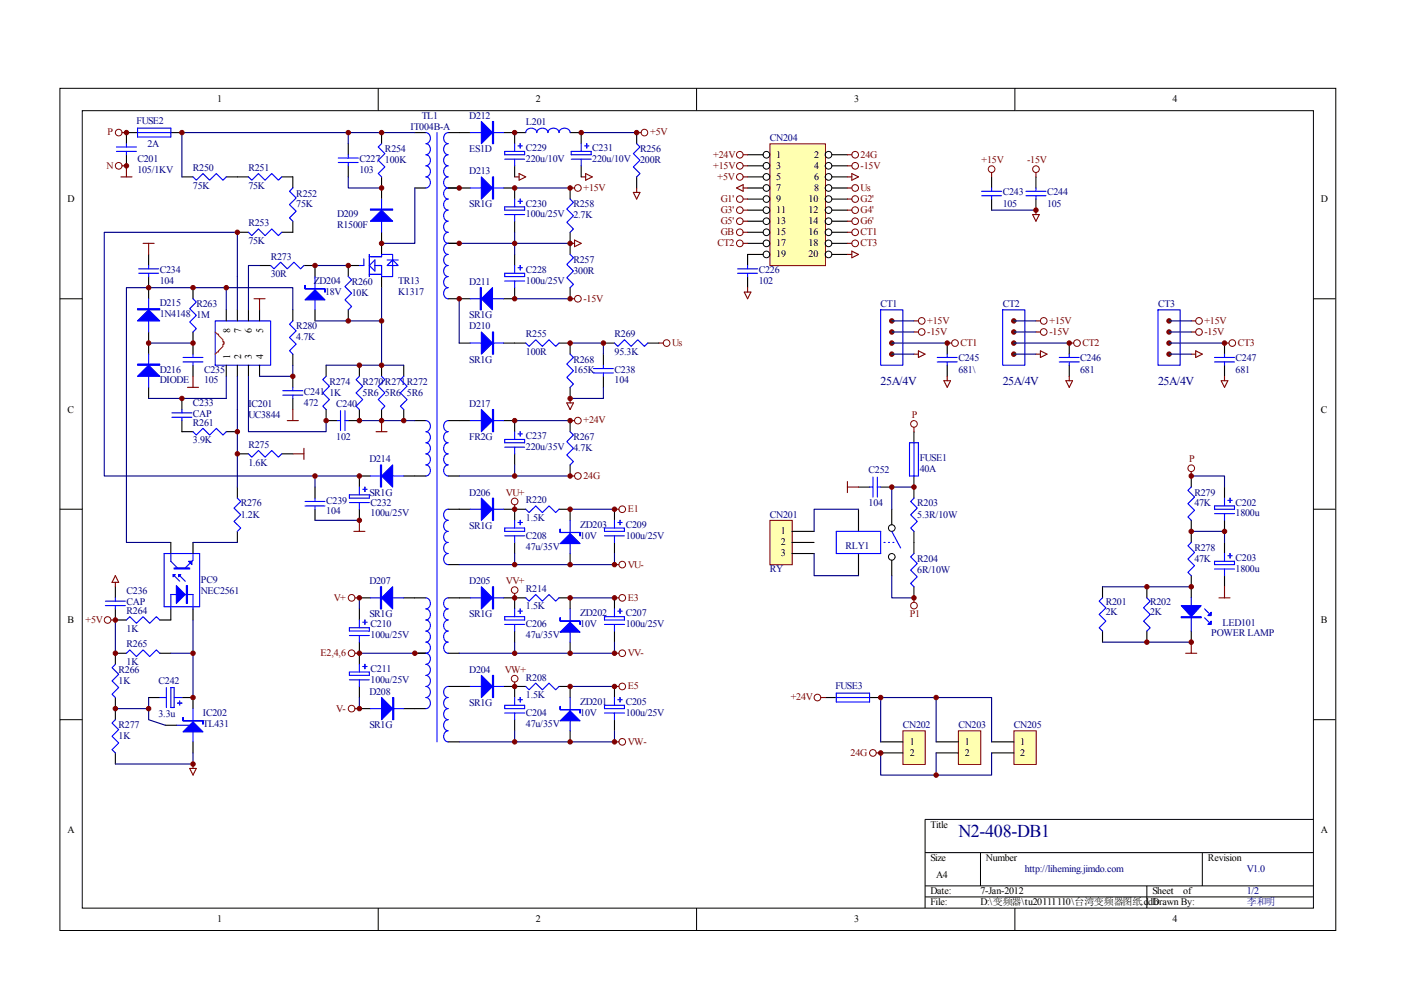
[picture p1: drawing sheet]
<svg xmlns="http://www.w3.org/2000/svg" width="297mm" height="210mm" viewBox="0 0 297 210" stroke-linecap="round" stroke-linejoin="round" font-family="sans-serif">
<g fill="none" stroke="#000" stroke-width=".21">
<path d="M12.7 18.7h270.5v178.6h-270.5zM80.2 18.7v4.7M147.7 18.7v4.7M215.2 18.7v4.7M17.4 23.5h261.1v169h-261.1zM12.7 63.3h4.7M278.4 63.3h4.7M12.7 108h4.7M278.4 108h4.7M12.7 152.6h4.7M278.4 152.6h4.7M278.4 173.7h-82.3v18.8"/>
<path d="M80.2 192.5v4.7M147.7 192.5v4.7M196.1 180.8h82.3M196.1 187.8h82.3M196.1 190.2h82.3M207.9 180.8v7M215.2 192.5v4.7M243.2 187.8v4.7M254.9 180.8v7"/>
</g>
<g fill="none" stroke="#000" stroke-width=".23">
<path d="M26.8 28.1v2.4M26.8 32.8v2.4M38.6 37.5h2.3M48 37.5h4.7M59.7 37.5h2.4v2.4M73.8 30.5v2.3M73.8 35.2v2.3M80.9 28.1v2.4M80.9 37.5v4.7M88 28.1h2.3M88 39.9h2.3M95 28.1h4.7"/>
<path d="M95 39.9h4.7M106.8 28.1h4.7M106.8 39.9h2.3v2.3M109.1 28.1v2.4M109.1 35.2v2.3M120.9 28.1h2.3v2.4M120.9 39.9v2.3M123.2 35.2v2.3M135 28.1v2.4M135 37.5v2.4M31.5 53.9v2.4M31.5 58.6v4.7"/>
<path d="M50.3 49.3h2.4M55 56.3h2.4M62.1 46.9v2.4h-2.4M64.4 56.3h2.4v2.3M76.2 56.3h-2.4v2.3M80.9 49.3v4.6M80.9 58.6v2.4M95 51.6h2.4M109.1 46.9v2.4M109.1 53.9v2.4M120.9 49.3v4.6M31.5 70.4v4.7"/>
<path d="M40.9 61v2.3M40.9 70.4v4.7M40.9 77.4v2.4M48 65.7v2.3M48 77.4v2.4M50.3 65.7v2.3M50.3 77.4v2.4M52.7 65.7v2.3M52.7 77.4v2.4M55 65.7v2.3M55 77.4v2.4M62.1 65.7v2.3"/>
<path d="M62.1 75.1v2.3M62.1 79.8v2.3M66.8 65.7v2.3M69.1 77.4v2.4M73.8 65.7v2.3M76.2 77.4v2.4M80.9 77.4v2.4M85.6 77.4v2.4M95 63.3h4.7M97.4 72.7h2.3M106.8 72.7h4.7M109.1 61v2.3h-2.3"/>
<path d="M118.5 72.7h2.4v2.4M120.9 61v2.3M127.9 72.7h2.4M127.9 75.1v2.3M127.9 79.8v2.3M137.3 72.7h2.4M31.5 82.1v2.4M38.6 84.5v2.3M38.6 89.2v2.3h2.3M48 91.5h2.3M50.3 96.2h2.4M59.7 96.2h2.4"/>
<path d="M62.1 84.5v2.3M69.1 86.8v2.4h2.4M76.2 86.8v2.4h-2.4M80.9 86.8v2.4M85.6 86.8v2.4M88 89.2h2.3M95 89.2h4.7M106.8 89.2h2.3v2.3M109.1 96.2v2.4M120.9 82.1v2.4M120.9 89.2v2.3M120.9 98.6v2.3"/>
<path d="M36.2 115v2.4M40.9 115v2.4M50.3 103.3v2.3M50.3 112.7v2.3M66.8 103.3v2.3M66.8 108v2.3M76.2 108v2.3M78.5 100.9h-2.3v2.4M85.6 100.9h4.7M95 100.9h2.4M95 119.7h2.4M95 108h4.7"/>
<path d="M106.8 108h4.7M109.1 108v2.3M109.1 115v2.4M118.5 108h2.4v2.3M120.9 117.4v2.3M130.3 108v2.3M130.3 115v2.4M24.5 129.1v2.4h2.3M24.5 124.4v2.4M26.8 138.5h-2.3v2.4M33.9 138.5h2.3M36.2 129.1v2.4h-2.3"/>
<path d="M40.9 129.1v2.4M76.2 126.8h2.3M76.2 129.1v2.4M76.2 136.2v4.7M85.6 126.8h4.7M88 138.5h2.3M95 126.8h4.7M95 138.5h2.4M106.8 126.8h4.7M109.1 126.8v2.3M109.1 133.8v2.4M118.5 126.8h2.4v2.3"/>
<path d="M120.9 136.2v2.3M130.3 126.8v2.3M130.3 133.8v2.4M24.5 147.9v4.7M24.5 159.6v2.4M31.5 147.9h2.4M35 153.8h2.4M38.6 147.9h2.3v2.3M40.9 157.3v2.3M76.2 150.2h2.3M76.2 145.5v2.4M85.6 150.2h4.7"/>
<path d="M95 145.5h4.7M95 157.3h2.4M106.8 145.5h4.7M109.1 145.5v2.4M109.1 152.6v2.3M118.5 145.5h2.4v2.4M120.9 154.9v2.4M130.3 145.5v2.4M130.3 152.6v2.3"/>
</g>
<g fill="none" stroke="#00f" stroke-width=".23">
<path d="M24.7 31.2h4.2M24.7 32.1h4.2M26.8 30.5v.7M26.8 32.1v.7M40.9 37.5l.7 .7 1.4-1.4 1.4 1.4 1.5-1.4 1.4 1.4 .7-.7M52.7 37.5l.7 .7 1.4-1.4 1.4 1.4 1.4-1.4 1.4 1.4 .7-.7M62.1 39.9l-.7 .7 1.4 1.4-1.4 1.4 1.4 1.4-1.4 1.4 .7 .7M71.7 33.5h4.3M71.7 34.5h4.3M73.8 32.8v.7M73.8 34.5v.7M80.9 30.5l-.7 .7 1.4 1.4-1.4 1.4 1.4 1.4-1.4 1.4 .7 .7"/>
<path d="M90.3 28.1a1.2 1.2 0 0 1 .9 1.2 1.2 1.2 0 0 1-.9 1.2 1.2 1.2 0 0 1 .9 1.1 1.2 1.2 0 0 1-.9 1.2 1.2 1.2 0 0 1 .9 1.2 1.2 1.2 0 0 1-.9 1.2 1.2 1.2 0 0 1 .9 1.1 1.2 1.2 0 0 1-.9 1.2 1.2 1.2 0 0 1 .9 1.2 1.2 1.2 0 0 1-.9 1.2M92.7 28.1v129.2M95 28.1a1.2 1.2 0 0 0-.9 1.2 1.2 1.2 0 0 0 .9 1.2 1.21 1.21 0 0 0-.9 1.1 1.21 1.21 0 0 0 .9 1.2 1.2 1.2 0 0 0-.9 1.2 1.2 1.2 0 0 0 .9 1.2 1.2 1.2 0 0 0-.9 1.1 1.2 1.2 0 0 0 .9 1.2 1.2 1.2 0 0 0-.9 1.2 1.2 1.2 0 0 0 .9 1.2 1.2 1.2 0 0 0-.9 1.1 1.2 1.2 0 0 0 .9 1.2 1.2 1.2 0 0 0-.9 1.2 1.2 1.2 0 0 0 .9 1.2 1.2 1.2 0 0 0-.9 1.1 1.2 1.2 0 0 0 .9 1.2 1.21 1.21 0 0 0-.9 1.2 1.21 1.21 0 0 0 .9 1.2 1.2 1.2 0 0 0-.9 1.1 1.2 1.2 0 0 0 .9 1.2 1.2 1.2 0 0 0-.9 1.2 1.2 1.2 0 0 0 .9 1.1 1.2 1.2 0 0 0-.9 1.2 1.2 1.2 0 0 0 .9 1.2 1.2 1.2 0 0 0-.9 1.2 1.2 1.2 0 0 0 .9 1.1 1.2 1.2 0 0 0-.9 1.2 1.2 1.2 0 0 0 .9 1.2 1.2 1.2 0 0 0-.9 1.2 1.2 1.2 0 0 0 .9 1.1M99.7 28.1h7.1M99.7 39.9h7.1M107 32.1h4.2v.7h-4.2zM107 33.7h4.2M109.1 30.5v1.6M109.1 33.7v1.5M109.8 30.9h1M110.3 30.5v.9M111.5 28.1a1.21 1.21 0 0 1 1.1-.9 1.21 1.21 0 0 1 1.2 .9 1.21 1.21 0 0 1 1.2-.9 1.21 1.21 0 0 1 1.2 .9 1.2 1.2 0 0 1 1.2-.9 1.2 1.2 0 0 1 1.1 .9 1.21 1.21 0 0 1 1.2-.9 1.21 1.21 0 0 1 1.2 .9"/>
<path d="M121.1 32.1h4.2v.7h-4.2zM121.1 33.7h4.2M123.2 30.5v1.6M123.2 33.7v1.5M123.9 30.9h1M124.4 30.5v.9M135 30.5l.7 .7-1.4 1.4 1.4 1.4-1.4 1.4 1.4 1.4-.7 .7M29.4 57h4.2M29.4 57.9h4.2M31.5 56.3v.7M31.5 57.9v.7M52.7 49.3l.7 .7 1.4-1.5 1.4 1.5 1.4-1.5 1.4 1.5 .7-.7"/>
<path d="M57.4 56.3l.7 .7 1.4-1.4 1.4 1.4 1.4-1.4 1.4 1.4 .7-.7M66.8 58.6v7.1M73.8 58.6l.7 .7-1.4 1.5 1.4 1.4-1.4 1.4 1.4 1.4-.7 .7M77.1 54.9v1.4h-.9M78.3 54.4h2.6v-.5h2.3v4.7h-2.3v-2.3h-1.4M78.3 53.9v4.7M78.3 58.2h2.6M78.3 56.3l1.2-1.2v2.4zM80.9 42.2v7.1M82.1 56.3l1.1-1.2 1.2 1.2zM82.1 55.1h2.3M107 57.9h4.2v.7h-4.2z"/>
<path d="M107 43.9h4.2v.7h-4.2zM107 45.5h4.2M107 59.6h4.2M109.1 42.2v1.7M109.1 45.5v1.4M109.1 56.3v1.6M109.1 59.6v1.4M109.8 42.7h1M109.8 56.8h1M110.3 42.2v.9M110.3 56.3v.9M120.9 53.9l.7 .8-1.4 1.4 1.4 1.4-1.4 1.4 1.4 1.4-.7 .7"/>
<path d="M120.9 42.2l.7 .7-1.4 1.4 1.4 1.4-1.4 1.4 1.4 1.4-.7 .8M31.5 63.3v7.1M31.5 75.1v7M38.8 75.8h4.2M38.8 76.7h4.2M40.9 63.3l.7 .7-1.4 1.5 1.4 1.4-1.4 1.4 1.4 1.4-.7 .7M40.9 75.1v.7M40.9 76.7v.7M45.6 68h11.8v9.4h-11.8zM62.1 68l-.7 .7 1.4 1.5-1.4 1.4 1.4 1.4-1.4 1.4 .7 .7M69.1 79.8l-.7 .7 1.4 1.4-1.4 1.4 1.4 1.4-1.4 1.4 .7 .7M76.2 79.8l-.7 .7 1.4 1.4-1.4 1.4 1.4 1.4-1.4 1.4 .7 .7"/>
<path d="M80.9 79.8l.7 .7-1.4 1.4 1.4 1.4-1.4 1.4 1.4 1.4-.7 .7M85.6 79.8l-.7 .7 1.4 1.4-1.4 1.4 1.4 1.4-1.4 1.4 .7 .7M99.7 63.3h7.1M99.7 72.7h7.1M111.5 72.7l.7 .7 1.4-1.4 1.4 1.4 1.4-1.4 1.4 1.4 .7-.7M120.9 75.1l.7 .7-1.4 1.4 1.4 1.4-1.4 1.4 1.4 1.4-.7 .7M125.8 78.1h4.2M125.8 79.1h4.2M127.9 77.4v.7M127.9 79.1v.7M130.3 72.7l.7 .7 1.4-1.4 1.4 1.4 1.4-1.4 1.4 1.4 .7-.7M36.4 87.5h4.3"/>
<path d="M36.4 88.5h4.3M38.6 86.8v.7M38.6 88.5v.7M40.9 91.5l.7 .7 1.4-1.4 1.4 1.4 1.5-1.4 1.4 1.4 .7-.7M52.7 96.2l.7 .7 1.4-1.4 1.4 1.4 1.4-1.4 1.4 1.4 .7-.7M60 82.8h4.2M60 83.8h4.2M62.1 82.1v.7M62.1 83.8v.7M71.5 89.2h.7M72.2 87.1v4.2M73.1 89.2h.7"/>
<path d="M73.1 87.1v4.2M90.3 89.2a1.2 1.2 0 0 1 .9 1.2 1.2 1.2 0 0 1-.9 1.1 1.2 1.2 0 0 1 .9 1.2 1.2 1.2 0 0 1-.9 1.2 1.2 1.2 0 0 1 .9 1.2 1.2 1.2 0 0 1-.9 1.1M90.3 96.2a1.2 1.2 0 0 1 .9 1.2 1.2 1.2 0 0 1-.9 1.2 1.2 1.2 0 0 1 .9 1.1 1.2 1.2 0 0 1-.9 1.2M95 96.2a1.2 1.2 0 0 0-.9 1.2 1.2 1.2 0 0 0 .9 1.2 1.2 1.2 0 0 0-.9 1.1 1.2 1.2 0 0 0 .9 1.2M95 89.2a1.2 1.2 0 0 0-.9 1.2 1.2 1.2 0 0 0 .9 1.1 1.2 1.2 0 0 0-.9 1.2 1.2 1.2 0 0 0 .9 1.2 1.2 1.2 0 0 0-.9 1.2 1.2 1.2 0 0 0 .9 1.1M99.7 89.2h7.1M107 93.2h4.2v.7h-4.2zM107 94.8h4.2M109.1 91.5v1.7M109.1 94.8v1.4M109.8 92h1M110.3 91.5v1"/>
<path d="M120.9 91.5l.7 .7-1.4 1.4 1.4 1.5-1.4 1.4 1.4 1.4-.7 .7M34.8 117.4h7.5v11.2h-7.5zM36.2 117.4v1.6l1.4 1.4M40.9 117.4v1.4l-1.6 1.6M50.3 105.6l.7 .7-1.4 1.4 1.4 1.4-1.4 1.5 1.4 1.4-.7 .7M64.7 107.3h4.2M64.7 106.3h4.2M66.8 105.6v.7M66.8 107.3v.7M74.1 104.9h4.2v.7h-4.2zM74.1 106.6h4.2M76.2 103.3v1.6"/>
<path d="M76.2 106.6v1.4M76.9 103.7h.9M77.4 103.3v.9M78.5 100.9h7.1M95 108a1.21 1.21 0 0 0-.9 1.1 1.21 1.21 0 0 0 .9 1.2 1.2 1.2 0 0 0-.9 1.2 1.2 1.2 0 0 0 .9 1.2 1.2 1.2 0 0 0-.9 1.1 1.2 1.2 0 0 0 .9 1.2 1.2 1.2 0 0 0-.9 1.2 1.2 1.2 0 0 0 .9 1.2 1.2 1.2 0 0 0-.9 1.1 1.2 1.2 0 0 0 .9 1.2M99.7 108h7.1M107 112h4.2v.7h-4.2zM107 113.6h4.2M109.1 110.3v1.7M109.1 113.6v1.4M109.8 110.8h1M110.3 110.3v1"/>
<path d="M111.5 108l.7 .7 1.4-1.4 1.4 1.4 1.4-1.4 1.4 1.4 .7-.7M120.9 110.3v7.1M128.2 112h4.2v.7h-4.2zM128.2 113.6h4.2M130.3 110.3v1.7M130.3 113.6v1.4M131 110.8h.9M131.5 110.3v1M22.3 127.5h4.3M22.3 128.4h4.3M24.5 126.8v.7M24.5 128.4v.7"/>
<path d="M26.8 131.5l.7-.7 1.4 1.4 1.4-1.4 1.4 1.4 1.5-1.4 .7 .7M26.8 138.5l.7-.7 1.4 1.4 1.4-1.4 1.4 1.4 1.5-1.4 .7 .7M36.2 129.1v-3h4.7v3M36.7 121.8l1.4 1.4M37.9 121.8l1.4 1.4M74.1 133.1h4.2v.7h-4.2zM74.1 134.7h4.2M76.2 131.5v1.6M76.2 134.7v1.5M76.9 131.9h.9M77.4 131.5v.9M78.5 126.8h7.1"/>
<path d="M90.3 126.8a1.2 1.2 0 0 1 .9 1.1 1.2 1.2 0 0 1-.9 1.2 1.2 1.2 0 0 1 .9 1.2 1.2 1.2 0 0 1-.9 1.2 1.2 1.2 0 0 1 .9 1.1 1.2 1.2 0 0 1-.9 1.2 1.2 1.2 0 0 1 .9 1.2 1.2 1.2 0 0 1-.9 1.2 1.2 1.2 0 0 1 .9 1.1 1.2 1.2 0 0 1-.9 1.2 1.2 1.2 0 0 1 .9 1.2 1.2 1.2 0 0 1-.9 1.2 1.2 1.2 0 0 1 .9 1.1 1.2 1.2 0 0 1-.9 1.2 1.2 1.2 0 0 1 .9 1.2 1.2 1.2 0 0 1-.9 1.1 1.2 1.2 0 0 1 .9 1.2 1.2 1.2 0 0 1-.9 1.2 1.2 1.2 0 0 1 .9 1.2 1.2 1.2 0 0 1-.9 1.1M95 126.8a1.2 1.2 0 0 0-.9 1.1 1.2 1.2 0 0 0 .9 1.2 1.2 1.2 0 0 0-.9 1.2 1.2 1.2 0 0 0 .9 1.2 1.2 1.2 0 0 0-.9 1.1 1.2 1.2 0 0 0 .9 1.2 1.2 1.2 0 0 0-.9 1.2 1.2 1.2 0 0 0 .9 1.2 1.2 1.2 0 0 0-.9 1.1 1.2 1.2 0 0 0 .9 1.2M99.7 126.8h7.1M107 130.8h4.2v.7h-4.2zM107 132.4h4.2M109.1 129.1v1.7M109.1 132.4v1.4M109.8 129.6h1M110.3 129.1v.9M111.5 126.8l.7 .7 1.4-1.4 1.4 1.4 1.4-1.4 1.4 1.4 .7-.7M120.9 129.1v7.1M128.2 130.8h4.2v.7h-4.2z"/>
<path d="M128.2 132.4h4.2M130.3 129.1v1.7M130.3 132.4v1.4M131 129.6h.9M131.5 129.1v.9M24.5 140.9l-.7 .7 1.4 1.4-1.4 1.4 1.4 1.4-1.4 1.4 .7 .7M24.5 152.6l-.7 .7 1.4 1.4-1.4 1.4 1.4 1.4-1.4 1.4 .7 .7M33.9 147.9h1.4M35.3 145.8v4.2M36.2 145.8h.7v4.2h-.7zM36.9 147.9h1.7M37.4 153.8h3.3"/>
<path d="M37.6 149.1h1M38.1 148.6v.9M40.9 150.2v7.1M74.1 142.5h4.2v.7h-4.2zM74.1 144.1h4.2M76.2 140.9v1.6M76.2 144.1v1.4M76.9 141.3h.9M77.4 140.9v.9M78.5 150.2h7.1M95 145.5a1.2 1.2 0 0 0-.9 1.2 1.2 1.2 0 0 0 .9 1.2 1.2 1.2 0 0 0-.9 1.2 1.2 1.2 0 0 0 .9 1.1 1.2 1.2 0 0 0-.9 1.2 1.2 1.2 0 0 0 .9 1.2 1.2 1.2 0 0 0-.9 1.2 1.2 1.2 0 0 0 .9 1.1 1.2 1.2 0 0 0-.9 1.2 1.2 1.2 0 0 0 .9 1.2M99.7 145.5h7.1"/>
<path d="M107 149.5h4.2v.7h-4.2zM107 151.2h4.2M109.1 147.9v1.6M109.1 151.2v1.4M109.8 148.4h1M110.3 147.9v.9M111.5 145.5l.7 .8 1.4-1.5 1.4 1.5 1.4-1.5 1.4 1.5 .7-.8M120.9 147.9v7M128.2 149.5h4.2v.7h-4.2zM128.2 151.2h4.2M130.3 147.9v1.6M130.3 151.2v1.4"/>
<path d="M131 148.4h.9M131.5 147.9v.9"/>
</g>
<g fill="#00f" stroke="#00f" stroke-width=".23">
<path d="M78.5 46.9l2.4-2.3 2.3 2.3z"/>
<path d="M64.7 63.6l2.1-2.1 2.1 2.1z"/>
<path d="M31.5 77.4l2.4 2.4h-4.7z"/>
<path d="M29.2 68l2.3-2.3 2.4 2.3z"/>
<path d="M83.2 98.6v4.7l-2.3-2.4z"/>
<path d="M37.4 124.2l1.9 1.9-1.9 1.8z"/>
<path d="M36.7 121.8h.5l-.5 .5z"/>
<path d="M37.9 121.8h.4l-.4 .5z"/>
<path d="M40 119h.7v.7z"/>
<path d="M38.8 155.2l2.1-2.1 2.1 2.1z"/>
<path d="M102.1 25.8l2.3 2.3-2.3 2.4z"/>
<path d="M102.1 37.5l2.3 2.4-2.3 2.3z"/>
<path d="M102.1 63.3l2.3-2.3v4.7z"/>
<path d="M102.1 70.4l2.3 2.3-2.3 2.4z"/>
<path d="M102.1 86.8l2.3 2.4-2.3 2.3z"/>
<path d="M102.1 105.6l2.3 2.4-2.3 2.3z"/>
<path d="M102.1 124.4l2.3 2.4-2.3 2.3z"/>
<path d="M83.2 124.4v4.7l-2.3-2.3z"/>
<path d="M102.1 143.2l2.3 2.3-2.3 2.4z"/>
<path d="M80.9 147.9l2.3 2.3-2.3 2.4z"/>
<path d="M118.8 115.3l2.1-2.2 2.1 2.2z"/>
<path d="M118.8 134l2.1-2.1 2.1 2.1z"/>
<path d="M118.8 152.8l2.1-2.1 2.1 2.1z"/>
<path d="M78.5 44.3h4.7v.3h-4.7z" fill-rule="evenodd"/>
<path d="M64.7 60.5v.7h4.2v.7v-.7h-4.2z" fill-rule="evenodd"/>
<path d="M29.2 77.2h4.7v.2h-4.7z" fill-rule="evenodd"/>
<path d="M29.2 65.5h4.7v.2h-4.7z" fill-rule="evenodd"/>
<path d="M80.7 98.6h.2v4.7h-.2z" fill-rule="evenodd"/>
<path d="M39.5 124.2h.2v3.7h-.2z" fill-rule="evenodd"/>
<path d="M36.9 120.4h3.3v.3h-3.3z" fill-rule="evenodd"/>
<path d="M38.8 152.1v.7h4.2v.7v-.7h-4.2z" fill-rule="evenodd"/>
<path d="M104.4 25.8h.2v4.7h-.2z" fill-rule="evenodd"/>
<path d="M104.4 37.5h.2v4.7h-.2z" fill-rule="evenodd"/>
<path d="M101.8 61h.3v4.7h-.3z" fill-rule="evenodd"/>
<path d="M104.4 70.4h.2v4.7h-.2z" fill-rule="evenodd"/>
<path d="M104.4 86.8h.2v4.7h-.2z" fill-rule="evenodd"/>
<path d="M104.4 105.6h.2v4.7h-.2z" fill-rule="evenodd"/>
<path d="M104.4 124.4h.2v4.7h-.2z" fill-rule="evenodd"/>
<path d="M80.7 124.4h.2v4.7h-.2z" fill-rule="evenodd"/>
<path d="M104.4 143.2h.2v4.7h-.2z" fill-rule="evenodd"/>
<path d="M83.2 147.9h.3v4.7h-.3z" fill-rule="evenodd"/>
<path d="M118.8 112.2v.7h4.2v.7v-.7h-4.2z" fill-rule="evenodd"/>
<path d="M118.8 131v.7h4.2v.7v-.7h-4.2z" fill-rule="evenodd"/>
<path d="M118.8 149.8v.7h4.2v.7v-.7h-4.2z" fill-rule="evenodd"/>
</g>
<path d="M45.6 70.4l.5 .5h.2v.2l.5 .5a.74 .74 0 0 1 .5 .9h.2v.5h-.2a.74 .74 0 0 1-.5 .9l-.5 .5v.2h-.2l-.5 .5" fill="none" stroke="#f00" stroke-width=".23"/>
<g fill="none" stroke="#800000" stroke-width=".21">
<circle cx="25.2" cy="35.2" r=".71"/>
<circle cx="25.2" cy="28.1" r=".71"/>
<circle cx="122.5" cy="39.9" r=".71"/>
<circle cx="136.6" cy="28.1" r=".7"/>
<circle cx="122.5" cy="63.3" r=".71"/>
<circle cx="141.3" cy="72.7" r=".71"/>
<circle cx="122.5" cy="89.2" r=".71"/>
<circle cx="109.1" cy="106.3" r=".71"/>
<circle cx="122.5" cy="100.9" r=".71"/>
<circle cx="131.9" cy="119.7" r=".71"/>
<circle cx="131.9" cy="108" r=".71"/>
<circle cx="22.8" cy="131.5" r=".7"/>
<circle cx="74.5" cy="126.8" r=".71"/>
<circle cx="74.5" cy="138.5" r=".71"/>
<circle cx="109.1" cy="125.1" r=".71"/>
<circle cx="131.9" cy="126.8" r=".71"/>
<circle cx="131.9" cy="138.5" r=".71"/>
<circle cx="74.5" cy="150.2" r=".71"/>
<circle cx="109.1" cy="143.9" r=".71"/>
<circle cx="131.9" cy="157.3" r=".71"/>
<circle cx="131.9" cy="145.5" r=".71"/>
</g>
<g fill="none" stroke="#800000" stroke-width=".23">
<path d="M25.6 37.5h2.4M25.9 28.1h.9M25.9 35.2h.9v2.3M109.1 37.5h1M110.1 36.8l1.4 .7-1.4 .7zM120.9 39.9h.9M123.2 37.5h1M124.2 36.8l1.4 .7-1.4 .7zM135 28.1h.9M135 39.9v.9M30.3 51.6h2.4M31.5 51.6v2.3"/>
<path d="M120.9 51.6h.9M121.8 50.9l1.4 .7-1.4 .7zM134.3 40.8h1.4l-.7 1.4zM40.9 79.8v2.3M53.9 63.3h2.3M55 63.3v2.4M120.9 63.3h.9M139.7 72.7h.9M39.7 82.1h2.4M60.9 89.2h2.4M62.1 86.8v2.4M62.1 96.2h2.3"/>
<path d="M64.4 95.1v2.3M79.7 91.5h2.4M80.9 89.2v2.3M120.2 85.4h1.4l-.7 1.4zM120.9 89.2h.9M120.9 84.5v.9M75 112.7h2.4M76.2 110.3v2.4M109.1 107v1M120.9 100.9h.9M130.3 119.7h.9M130.3 108h.9"/>
<path d="M23.5 131.5h1M24.5 122.1l.7 1.4h-1.4zM24.5 123.5v.9M75.3 126.8h.9M75.3 138.5h.9M109.1 125.8v1M130.3 126.8h.9M130.3 138.5h.9M75.3 150.2h.9M109.1 144.6v.9M130.3 157.3h.9M130.3 145.5h.9"/>
<path d="M40.2 162.9h1.4l-.7 1.4zM40.9 162v.9"/>
</g>
<g fill="none" stroke="#000080" stroke-width=".23">
<path d="M38.6 28.1h49.4M73.8 37.5v2.4h7.1M73.8 28.1v2.4M88 39.9v11.7h-7.1M109.1 39.9h11.8M123.2 28.1h11.8M50.3 49.3h-28.2v51.6h54.1M50.3 58.6v7.1M55 56.3h-2.3v9.4M66.8 56.3h7M97.4 51.6h23.5M109.1 49.3v4.6"/>
<path d="M31.5 72.7h9.4M48 65.7v-4.7h14.1v4.7M48 61h-21.2v54h9.4M48 79.8v4.7h-16.5M50.3 79.8v23.5M52.7 79.8v11.7h16.4v-2.3M62.1 77.4v2.4h-7.1M66.8 68h14.1M69.1 77.4h16.5M80.9 61v16.4M97.4 63.3v9.4M109.1 63.3h11.8"/>
<path d="M120.9 72.7h7v2.4M76.2 89.2h11.8M109.1 89.2h11.8M109.1 98.6v2.3M127.9 82.1v2.4h-7M40.9 115h9.4M66.8 100.9v2.4M66.8 110.3h9.4M97.4 100.9h23.5M109.1 117.4v2.3M120.9 108h9.4M130.3 117.4v2.3h-32.9"/>
<path d="M24.5 131.5v7M36.2 138.5h4.7M40.9 131.5v16.4M76.2 138.5h11.8M76.2 126.8v2.3M109.1 136.2v2.3M120.9 126.8h9.4M130.3 136.2v2.3h-32.9M24.5 150.2h7v2.4l3.5 1.2M31.5 147.9v2.3M40.9 159.6v2.4h-16.4M76.2 147.9v2.3"/>
<path d="M109.1 154.9v2.4M120.9 145.5h9.4M130.3 154.9v2.4h-32.9"/>
</g>
<g fill="#800000" stroke="#800000" stroke-width=".21">
<circle cx="69.1" cy="89.2" r=".47"/>
<circle cx="62.1" cy="79.8" r=".47"/>
<circle cx="76.2" cy="77.4" r=".47"/>
<circle cx="80.9" cy="77.4" r=".47"/>
<circle cx="80.9" cy="68" r=".47"/>
<circle cx="73.8" cy="68" r=".47"/>
<circle cx="80.9" cy="39.9" r=".47"/>
<circle cx="80.9" cy="51.6" r=".47"/>
<circle cx="48" cy="61" r=".47"/>
<circle cx="40.9" cy="61" r=".47"/>
<circle cx="40.9" cy="72.7" r=".47"/>
<circle cx="31.5" cy="72.7" r=".47"/>
<circle cx="38.6" cy="84.5" r=".47"/>
<circle cx="76.2" cy="89.2" r=".47"/>
<circle cx="80.9" cy="89.2" r=".47"/>
<circle cx="76.2" cy="110.3" r=".47"/>
<circle cx="24.5" cy="131.5" r=".47"/>
<circle cx="24.5" cy="138.5" r=".47"/>
<circle cx="24.5" cy="150.2" r=".47"/>
<circle cx="40.9" cy="147.9" r=".47"/>
<circle cx="40.9" cy="162" r=".47"/>
<circle cx="40.9" cy="138.5" r=".47"/>
<circle cx="31.5" cy="150.2" r=".47"/>
<circle cx="50.3" cy="91.5" r=".47"/>
<circle cx="50.3" cy="96.2" r=".47"/>
<circle cx="31.5" cy="61" r=".47"/>
<circle cx="85.6" cy="89.2" r=".47"/>
<circle cx="97.4" cy="39.9" r=".47"/>
<circle cx="109.1" cy="28.1" r=".47"/>
<circle cx="88" cy="138.5" r=".47"/>
<circle cx="76.2" cy="138.5" r=".47"/>
<circle cx="76.2" cy="150.2" r=".47"/>
<circle cx="76.2" cy="126.8" r=".47"/>
<circle cx="120.9" cy="157.3" r=".47"/>
<circle cx="109.1" cy="157.3" r=".47"/>
<circle cx="120.9" cy="145.5" r=".47"/>
<circle cx="120.9" cy="126.8" r=".47"/>
<circle cx="130.3" cy="119.7" r=".47"/>
<circle cx="120.9" cy="119.7" r=".47"/>
<circle cx="109.1" cy="119.7" r=".47"/>
<circle cx="120.9" cy="108" r=".47"/>
<circle cx="120.9" cy="100.9" r=".47"/>
<circle cx="97.4" cy="63.3" r=".47"/>
<circle cx="97.4" cy="51.6" r=".47"/>
<circle cx="120.9" cy="89.2" r=".47"/>
<circle cx="109.1" cy="89.2" r=".47"/>
<circle cx="109.1" cy="100.9" r=".47"/>
<circle cx="109.1" cy="51.6" r=".47"/>
<circle cx="109.1" cy="39.9" r=".47"/>
<circle cx="120.9" cy="39.9" r=".47"/>
<circle cx="123.2" cy="28.1" r=".47"/>
<circle cx="135" cy="28.1" r=".47"/>
<circle cx="120.9" cy="51.6" r=".47"/>
<circle cx="120.9" cy="84.5" r=".47"/>
<circle cx="120.9" cy="72.7" r=".47"/>
<circle cx="127.9" cy="72.7" r=".47"/>
<circle cx="120.9" cy="63.3" r=".47"/>
<circle cx="109.1" cy="63.3" r=".47"/>
<circle cx="73.8" cy="56.3" r=".47"/>
<circle cx="120.9" cy="138.5" r=".47"/>
<circle cx="109.1" cy="138.5" r=".47"/>
<circle cx="109.1" cy="126.8" r=".47"/>
<circle cx="130.3" cy="138.5" r=".47"/>
<circle cx="130.3" cy="157.3" r=".47"/>
<circle cx="109.1" cy="145.5" r=".47"/>
<circle cx="109.1" cy="108" r=".47"/>
<circle cx="130.3" cy="108" r=".47"/>
<circle cx="130.3" cy="126.8" r=".47"/>
<circle cx="130.3" cy="145.5" r=".47"/>
</g>
<path d="M163.3 30.6h11.7v25.7h-11.7z" fill="#ffffb0"/>
<g fill="none" stroke="#800000" stroke-width=".21">
<path d="M163.2 30.5h11.8v25.8h-11.8z"/>
<circle cx="156.9" cy="35.2" r=".71"/>
<circle cx="156.9" cy="32.8" r=".71"/>
<circle cx="156.9" cy="37.5" r=".7"/>
<circle cx="181.3" cy="32.8" r=".71"/>
<circle cx="181.3" cy="35.2" r=".71"/>
<circle cx="181.3" cy="39.9" r=".71"/>
<circle cx="210.2" cy="35.9" r=".71"/>
<circle cx="219.6" cy="35.9" r=".71"/>
<circle cx="156.9" cy="51.6" r=".71"/>
<circle cx="156.9" cy="49.2" r=".71"/>
<circle cx="156.9" cy="44.6" r=".7"/>
<circle cx="156.9" cy="46.9" r=".7"/>
<circle cx="156.9" cy="42.2" r=".7"/>
<circle cx="181.3" cy="51.6" r=".71"/>
<circle cx="181.3" cy="49.2" r=".71"/>
<circle cx="181.3" cy="44.6" r=".71"/>
<circle cx="181.3" cy="46.9" r=".71"/>
<circle cx="181.3" cy="42.2" r=".71"/>
</g>
<g fill="none" stroke="#000" stroke-width=".21">
<circle cx="162.5" cy="35.2" r=".71"/>
<circle cx="162.5" cy="32.8" r=".71"/>
<circle cx="162.5" cy="37.5" r=".71"/>
<circle cx="162.5" cy="39.9" r=".71"/>
<circle cx="175.7" cy="35.2" r=".71"/>
<circle cx="175.7" cy="32.8" r=".71"/>
<circle cx="175.7" cy="37.5" r=".7"/>
<circle cx="175.7" cy="39.9" r=".7"/>
<circle cx="162.5" cy="51.6" r=".71"/>
<circle cx="162.5" cy="49.2" r=".71"/>
<circle cx="162.5" cy="53.9" r=".71"/>
<circle cx="162.5" cy="44.6" r=".71"/>
<circle cx="162.5" cy="46.9" r=".71"/>
<circle cx="162.5" cy="42.2" r=".71"/>
<circle cx="175.7" cy="49.2" r=".71"/>
<circle cx="175.7" cy="51.6" r=".71"/>
<circle cx="175.7" cy="44.6" r=".7"/>
<circle cx="175.7" cy="53.9" r=".7"/>
<circle cx="175.7" cy="46.9" r=".7"/>
<circle cx="175.7" cy="42.2" r=".7"/>
</g>
<g fill="none" stroke="#000" stroke-width=".23">
<path d="M158.5 32.8h3.3M158.5 35.2h3.3M158.5 37.5h3.3M158.5 39.9h3.3M176.4 32.8h3.3M176.4 35.2h3.3M176.4 37.5h3.3M176.4 39.9h3.3M210.2 37.5v2.4M219.6 37.5v2.4M158.5 42.2h3.3M158.5 44.6h3.3"/>
<path d="M158.5 46.9h3.3M158.5 49.3h3.3M158.5 51.6h3.3M158.5 58.6v2.4M161.8 53.9h-3.3v2.4M176.4 42.2h3.3M176.4 44.6h3.3M176.4 46.9h3.3M176.4 49.3h3.3M176.4 51.6h3.3M176.4 53.9h3.3M210.2 42.2v2.4"/>
<path d="M219.6 42.2v2.4"/>
</g>
<g fill="none" stroke="#800000" stroke-width=".23">
<path d="M156.2 39.9l1.4-.7v1.4zM157.6 32.8h.9M157.6 35.2h.9M157.6 37.5h.9M157.6 39.9h.9M179.7 32.8h.9M179.7 35.2h.9M179.7 37.5h.9M179.7 39.9h.9M180.6 36.8l1.4 .7-1.4 .7zM210.2 36.6v.9M219.6 36.6v.9"/>
<path d="M157.6 49.3h.9M157.6 51.6h.9M157.6 42.2h.9M157.6 44.6h.9M157.6 46.9h.9M179.7 49.3h.9M179.7 51.6h.9M179.7 53.9h.9M179.7 42.2h.9M179.7 44.6h.9M179.7 46.9h.9M180.6 53.2l1.4 .7-1.4 .8z"/>
<path d="M218.9 45.5h1.5l-.8 1.4zM219.6 44.6v.9M157.8 61.9h1.4l-.7 1.4zM158.5 61v.9"/>
</g>
<path d="M210.2 39.9v.7M219.6 39.9v.7M156.4 57.9h4.2M156.4 57h4.2M158.5 56.3v.7M158.5 57.9v.7M208.1 41.5h4.3M208.1 40.6h4.3M210.2 41.5v.7M217.5 41.5h4.3M217.5 40.6h4.3M219.6 41.5v.7" fill="none" stroke="#00f" stroke-width=".23"/>
<path d="M210.2 44.6h9.4" fill="none" stroke="#000080" stroke-width=".23"/>
<path d="M215.1 155h4.6v7.1h-4.6z" fill="#ffffb0"/>
<path d="M215 155h4.7v7.1h-4.7z" fill="none" stroke="#800000" stroke-width=".21"/>
<path d="M210.2 157.3h4.7M210.2 159.6h4.7" fill="none" stroke="#000" stroke-width=".23"/>
<path d="M203.3 155h4.6v7.1h-4.6z" fill="#ffffb0"/>
<path d="M203.2 155h4.7v7.1h-4.7z" fill="none" stroke="#800000" stroke-width=".21"/>
<path d="M198.5 157.3h4.7M198.5 159.6h4.7" fill="none" stroke="#000" stroke-width=".23"/>
<path d="M191.5 155h4.7v7.1h-4.7z" fill="#ffffb0"/>
<g fill="none" stroke="#800000" stroke-width=".21">
<path d="M191.4 155h4.8v7.1h-4.8z"/>
<circle cx="173.3" cy="147.9" r=".71"/>
<circle cx="185.1" cy="159.6" r=".71"/>
</g>
<path d="M182 108v4.7M182 117.4v4.7M189.1 108v3.3M189.1 118.8v3.3M175 147.9h2.3M184.4 147.9h2.3M186.7 157.3h4.7M186.7 159.6h4.7" fill="none" stroke="#000" stroke-width=".23"/>
<path d="M177.3 112.7h9.4v4.7h-9.4zM187.4 115h.3M188.4 115h.2M189.1 112.7l1.9 3.5M189.3 115h.2M177.3 147h7.1v1.8h-7.1zM177.3 147.9h7.1" fill="none" stroke="#00f" stroke-width=".23"/>
<path d="M174 147.9h1M185.8 159.6h.9" fill="none" stroke="#800000" stroke-width=".23"/>
<path d="M186.7 157.3v-9.4h23.5v9.4M186.7 159.6v4.7h23.5v-4.7M198.5 147.9v9.4M198.5 159.6v4.7" fill="none" stroke="#000080" stroke-width=".23"/>
<circle cx="66.8" cy="56.3" r=".47" fill="#800000" stroke="#800000" stroke-width=".21"/>
<g fill="none" stroke="#000" stroke-width=".21">
<circle cx="189.1" cy="118.1" r=".7"/>
<circle cx="189.1" cy="112" r=".7"/>
</g>
<path d="M163.3 110.4h4.7v9.3h-4.7z" fill="#ffffb0"/>
<g fill="none" stroke="#800000" stroke-width=".21">
<path d="M163.2 110.3h4.8v9.4h-4.8z"/>
<circle cx="195.4" cy="68" r=".71"/>
<circle cx="195.4" cy="70.4" r=".7"/>
<circle cx="202.5" cy="72.7" r=".71"/>
<circle cx="221.3" cy="68" r=".71"/>
<circle cx="221.3" cy="70.4" r=".71"/>
<circle cx="228.3" cy="72.7" r=".71"/>
<circle cx="254.2" cy="68" r=".71"/>
<circle cx="254.2" cy="70.4" r=".7"/>
<circle cx="261.3" cy="72.7" r=".71"/>
<circle cx="193.8" cy="89.9" r=".7"/>
<circle cx="252.6" cy="99.3" r=".71"/>
<circle cx="193.8" cy="128.4" r=".7"/>
</g>
<g fill="none" stroke="#000" stroke-width=".23">
<path d="M26.8 28.1h2.4M36.2 28.1h2.4M200.8 72.7v2.4M200.8 77.4v2.4M226.7 72.7v2.4M226.7 77.4v2.4M259.6 72.7v2.4M259.6 77.4v2.4M193.8 91.5v2.4M167.9 112.7h4.7M167.9 115h4.7M167.9 117.4h4.7"/>
<path d="M182 103.3h2.4M186.7 103.3h2.4M193.8 100.9v4.7M193.8 112.7v4.7M252.6 100.9v2.4M252.6 110.3v4.7M259.6 103.3v2.3M259.6 110.3v2.4M259.6 115v2.4M193.8 124.4v2.4M233.8 124.4v2.4M233.8 133.8v2.4"/>
<path d="M243.2 124.4v2.4M243.2 133.8v2.4M252.6 122.1v4.7M252.6 133.8v2.4M259.6 122.1v2.3"/>
</g>
<g fill="none" stroke="#00f" stroke-width=".23">
<path d="M29.2 27.2h7v1.8h-7zM29.2 28.1h7M186.7 65.7h4.7v11.7h-4.7zM198.7 76.7h4.2M198.7 75.8h4.2M200.8 75.1v.7M200.8 76.7v.7M212.6 65.7h4.7v11.7h-4.7zM224.6 76.7h4.2M224.6 75.8h4.2M226.7 75.1v.7M226.7 76.7v.7"/>
<path d="M245.5 65.7h4.7v11.7h-4.7zM257.5 76.7h4.2M257.5 75.8h4.2M259.6 75.1v.7M259.6 76.7v.7M192.8 93.9h1.9v7h-1.9zM193.8 93.9v7M184.4 103.3h.7M185.1 101.2v4.2M186 103.3h.7M186 101.2v4.2M193.8 105.6l-.7 .7 1.4 1.4-1.4 1.4 1.4 1.5-1.4 1.4 .7 .7"/>
<path d="M193.8 117.4l-.7 .7 1.4 1.4-1.4 1.4 1.4 1.4-1.4 1.4 .7 .7M252.6 103.3l-.7 .7 1.4 1.4-1.4 1.4 1.4 1.4-1.4 1.4 .7 .7M252.6 115l-.7 .7 1.4 1.4-1.4 1.4 1.4 1.4-1.4 1.5 .7 .7M257.5 107.3h4.2v.7h-4.2zM257.5 119h4.2v.7h-4.2zM257.5 108.9h4.2M259.6 105.6v1.7M259.6 108.9v1.4M259.6 117.4v1.6M260.3 106.1h1M260.3 117.8h1M260.8 105.6v1"/>
<path d="M260.8 117.4v.9M233.8 126.8l-.8 .7 1.5 1.4-1.5 1.4 1.5 1.4-1.5 1.4 .8 .7M243.2 126.8l.7 .7-1.4 1.4 1.4 1.4-1.4 1.4 1.4 1.4-.7 .7M252.6 126.8v7M255.4 131l.9 .9M255.4 129.1l.9 .9M257.5 120.7h4.2M259.6 120.7v1.4"/>
</g>
<g fill="#800000" stroke="#800000" stroke-width=".21">
<circle cx="189.1" cy="68" r=".47"/>
<circle cx="189.1" cy="70.4" r=".47"/>
<circle cx="189.1" cy="72.7" r=".47"/>
<circle cx="189.1" cy="75.1" r=".47"/>
<circle cx="214.9" cy="68" r=".47"/>
<circle cx="214.9" cy="70.4" r=".47"/>
<circle cx="214.9" cy="72.7" r=".47"/>
<circle cx="214.9" cy="75.1" r=".47"/>
<circle cx="247.9" cy="68" r=".47"/>
<circle cx="247.9" cy="70.4" r=".47"/>
<circle cx="247.9" cy="72.7" r=".47"/>
<circle cx="247.9" cy="75.1" r=".47"/>
<circle cx="80.9" cy="28.1" r=".47"/>
<circle cx="73.8" cy="28.1" r=".47"/>
<circle cx="26.8" cy="28.1" r=".47"/>
<circle cx="26.8" cy="35.2" r=".47"/>
<circle cx="38.6" cy="28.1" r=".47"/>
<circle cx="76.2" cy="100.9" r=".47"/>
<circle cx="66.8" cy="100.9" r=".47"/>
<circle cx="50.3" cy="49.2" r=".47"/>
<circle cx="193.8" cy="103.3" r=".47"/>
<circle cx="189.1" cy="103.3" r=".47"/>
<circle cx="193.8" cy="126.8" r=".47"/>
<circle cx="200.8" cy="72.7" r=".47"/>
<circle cx="226.7" cy="72.7" r=".47"/>
<circle cx="219.6" cy="44.6" r=".47"/>
<circle cx="259.6" cy="72.7" r=".47"/>
<circle cx="259.6" cy="112.7" r=".47"/>
<circle cx="252.6" cy="112.7" r=".47"/>
<circle cx="252.6" cy="124.4" r=".47"/>
<circle cx="243.2" cy="124.4" r=".47"/>
<circle cx="252.6" cy="136.2" r=".47"/>
<circle cx="243.2" cy="136.2" r=".47"/>
<circle cx="252.6" cy="100.9" r=".47"/>
<circle cx="186.7" cy="159.6" r=".47"/>
<circle cx="186.7" cy="147.9" r=".47"/>
<circle cx="198.5" cy="147.9" r=".47"/>
<circle cx="198.5" cy="164.3" r=".47"/>
</g>
<g fill="none" stroke="#800000" stroke-width=".23">
<path d="M193.8 68h.9M193.8 70.4h.9M193.8 75.1h.9M194.7 74.4l1.4 .7-1.4 .7zM200.8 72.7h1M200.8 79.8v.9M219.6 68h1M219.6 70.4h1M219.6 75.1h1M220.6 74.4l1.4 .7-1.4 .7zM226.7 72.7h.9M226.7 79.8v.9"/>
<path d="M252.6 68h.9M252.6 70.4h.9M252.6 75.1h.9M253.5 74.4l1.4 .7-1.4 .7zM259.6 72.7h1M259.6 79.8v.9M193.8 90.6v.9M200.1 80.7h1.4l-.7 1.4zM226 80.7h1.4l-.7 1.4zM252.6 100v.9M258.9 80.7h1.4l-.7 1.4zM179.7 102.1v2.3"/>
<path d="M179.7 103.3h2.3M193.8 126.8v.9M251.4 138.5h2.3M252.6 136.2v2.3M258.4 126.8h2.4M259.6 124.4v2.4"/>
</g>
<g fill="none" stroke="#000080" stroke-width=".23">
<path d="M38.6 28.1v9.4M50.3 49.3v9.3M189.1 72.7h11.7M189.1 68h4.7M189.1 70.4h4.7M189.1 75.1h4.7M214.9 72.7h11.8M214.9 68h4.7M214.9 70.4h4.7M214.9 75.1h4.7M247.9 72.7h11.7M247.9 68h4.7"/>
<path d="M247.9 70.4h4.7M247.9 75.1h4.7M172.6 117.4v4.7h9.4M182 108h-9.4v4.7M193.8 103.3h-4.7v4.7M252.6 100.9h7v2.4M252.6 112.7h7v2.3M189.1 122.1v4.7h4.7M233.8 124.4h18.8M233.8 136.2h18.8"/>
</g>
<g fill="#00f" stroke="#00f" stroke-width=".23">
<path d="M250.4 128.4h4.3l-2.1 2.4z"/>
<path d="M256.8 131.7v.7h-.7z"/>
<path d="M256.8 129.8v.7h-.7z"/>
<path d="M250.4 130.8h4.3v.2h-4.3z" fill-rule="evenodd"/>
</g>
<text font-size="3.8" fill="#000080" x="203.2" y="177.5">N2-408-DB1</text>
<g font-size="2.5" fill="#000080">
<text x="186.7" y="81.5">25A/4V</text>
<text x="212.6" y="81.5">25A/4V</text>
<text x="245.5" y="81.5">25A/4V</text>
</g>
<g font-size="2.1">
<text x="46.1" y="21.7">1</text>
<text x="113.6" y="21.7">2</text>
<text x="181.1" y="21.7">3</text>
<text x="248.6" y="21.7">4</text>
<text x="164.6" y="33.5">1</text>
<text x="164.6" y="35.7">3</text>
<text x="172.6" y="33.5">2</text>
<text x="172.6" y="35.7">4</text>
<text x="164.6" y="38.1">5</text>
<text x="164.6" y="40.5">7</text>
<text x="172.6" y="38.1">6</text>
<text x="172.6" y="40.5">8</text>
<text x="14.3" y="42.8">D</text>
<text x="164.6" y="42.8">9</text>
<text x="164.6" y="45.1">11</text>
<text x="164.6" y="47.5">13</text>
<text x="171.4" y="42.8">10</text>
<text x="171.4" y="45.1">12</text>
<text x="171.4" y="47.5">14</text>
<text x="280.1" y="42.8">D</text>
<text x="164.6" y="49.9">15</text>
<text x="164.6" y="52.2">17</text>
<text x="171.4" y="49.9">16</text>
<text x="171.4" y="52.2">18</text>
<text x="164.6" y="54.5">19</text>
<text x="171.4" y="54.5">20</text>
<text x="48.8" y="70.6" transform="rotate(-90 48.8 70.6)">8</text>
<text x="51.1" y="70.6" transform="rotate(-90 51.1 70.6)">7</text>
<text x="53.4" y="70.6" transform="rotate(-90 53.4 70.6)">6</text>
<text x="55.8" y="70.6" transform="rotate(-90 55.8 70.6)">5</text>
<text x="48.8" y="76" transform="rotate(-90 48.8 76)">1</text>
<text x="51.1" y="76" transform="rotate(-90 51.1 76)">2</text>
<text x="53.4" y="76" transform="rotate(-90 53.4 76)">3</text>
<text x="55.8" y="76" transform="rotate(-90 55.8 76)">4</text>
<text x="14.3" y="87.5">C</text>
<text x="280.1" y="87.5">C</text>
<text x="165.5" y="113.3">1</text>
<text x="165.5" y="115.6">2</text>
<text x="165.5" y="118">3</text>
<text x="14.3" y="132.1">B</text>
<text x="280.1" y="132.1">B</text>
<text x="192.9" y="157.9">1</text>
<text x="192.9" y="160.3">2</text>
<text x="204.6" y="157.9">1</text>
<text x="204.6" y="160.3">2</text>
<text x="216.3" y="157.9">1</text>
<text x="216.3" y="160.3">2</text>
<text x="14.3" y="176.7">A</text>
<text x="197.3" y="175.5">Title</text>
<text x="280.1" y="176.7">A</text>
<text x="197.3" y="182.6">Size</text>
<text x="209" y="182.6">Number</text>
<text x="256.1" y="182.6">Revision</text>
<text x="197.3" y="189.6">Date:</text>
<text x="197.3" y="192">File:</text>
<text x="198.5" y="186.1">A4</text>
<text x="207.9" y="189.6">7-Jan-2012</text>
<text x="207.9" y="192">D:\变频器\tu20111110\台湾变频器图纸.ddb</text>
<text x="244.3" y="189.6">Sheet</text>
<text x="244.3" y="192">Drawn By:</text>
<text x="250.9" y="189.6">of</text>
<text x="46.1" y="195.5">1</text>
<text x="113.6" y="195.5">2</text>
<text x="181.1" y="195.5">3</text>
<text x="248.6" y="195.5">4</text>
</g>
<g font-size="2.1" fill="#800000">
<text x="22.8" y="28.7">P</text>
<text x="137.8" y="28.7">+5V</text>
<text x="22.6" y="35.7">N</text>
<text x="151.2" y="33.5">+24V</text>
<text x="151.2" y="35.7">+15V</text>
<text x="182.5" y="33.5">24G</text>
<text x="182.5" y="35.7">-15V</text>
<text x="208.1" y="34.6">+15V</text>
<text x="217.8" y="34.6">-15V</text>
<text x="123.7" y="40.5">+15V</text>
<text x="152.1" y="38.1">+5V</text>
<text x="182.5" y="40.5">Us</text>
<text x="152.8" y="42.8">G1'</text>
<text x="152.8" y="45.1">G3'</text>
<text x="152.8" y="47.5">G5'</text>
<text x="182.5" y="42.8">G2'</text>
<text x="182.5" y="45.1">G4'</text>
<text x="182.5" y="47.5">G6'</text>
<text x="152.1" y="52.2">CT2</text>
<text x="152.8" y="49.9">GB</text>
<text x="182.5" y="49.9">CT1</text>
<text x="182.5" y="52.2">CT3</text>
<text x="123.7" y="63.9">-15V</text>
<text x="196.6" y="68.7">+15V</text>
<text x="196.6" y="71">-15V</text>
<text x="222.5" y="68.7">+15V</text>
<text x="222.5" y="71">-15V</text>
<text x="255.4" y="68.7">+15V</text>
<text x="255.4" y="71">-15V</text>
<text x="142.5" y="73.3">Us</text>
<text x="203.6" y="73.3">CT1</text>
<text x="229.5" y="73.3">CT2</text>
<text x="262.5" y="73.3">CT3</text>
<text x="123.7" y="89.8">+24V</text>
<text x="193.3" y="88.6">P</text>
<text x="123.7" y="101.5">24G</text>
<text x="252.1" y="98">P</text>
<text x="107.3" y="105.1">VU+</text>
<text x="133.1" y="108.6">E1</text>
<text x="107.3" y="123.9">VV+</text>
<text x="133.1" y="120.3">VU-</text>
<text x="70.8" y="127.4">V+</text>
<text x="133.1" y="127.4">E3</text>
<text x="192.9" y="130.9">P1</text>
<text x="18.1" y="132.1">+5V</text>
<text x="68" y="139.1">E2,4,6</text>
<text x="107" y="142.6">VW+</text>
<text x="133.1" y="139.1">VV-</text>
<text x="133.1" y="146.1">E5</text>
<text x="167.6" y="148.5">+24V</text>
<text x="71.3" y="150.9">V-</text>
<text x="133.1" y="157.9">VW-</text>
<text x="180.3" y="160.3">24G</text>
</g>
<g font-size="2.1" fill="#000080">
<text x="29" y="26.3">FUSE2</text>
<text x="87" y="27.5">IT004B-A</text>
<text x="89.4" y="25.2">TL1</text>
<text x="99.5" y="25.2">D212</text>
<text x="111.5" y="26.6">L201</text>
<text x="163.2" y="29.9">CN204</text>
<text x="29.1" y="34.4">C201</text>
<text x="31.2" y="31.1">2A</text>
<text x="76.2" y="34.4">C227</text>
<text x="81.6" y="32.3">R254</text>
<text x="81.6" y="34.6">100K</text>
<text x="99.5" y="32.3">ES1D</text>
<text x="111.5" y="32">C229</text>
<text x="111.5" y="34.4">220u/10V</text>
<text x="125.6" y="32">C231</text>
<text x="125.6" y="34.4">220u/10V</text>
<text x="135.7" y="32.3">R256</text>
<text x="135.7" y="34.6">200R</text>
<text x="29.1" y="36.7">105/1KV</text>
<text x="40.9" y="36.3">R250</text>
<text x="40.9" y="40">75K</text>
<text x="52.7" y="36.3">R251</text>
<text x="52.7" y="40">75K</text>
<text x="62.8" y="41.7">R252</text>
<text x="76.2" y="36.7">103</text>
<text x="99.5" y="36.9">D213</text>
<text x="212.6" y="41.4">C243</text>
<text x="222" y="41.4">C244</text>
<text x="62.8" y="44">75K</text>
<text x="71.5" y="46.1">D209</text>
<text x="99.5" y="44">SR1G</text>
<text x="111.5" y="43.8">C230</text>
<text x="111.5" y="46.1">100u/25V</text>
<text x="121.6" y="44">R258</text>
<text x="121.6" y="46.3">2.7K</text>
<text x="212.6" y="43.8">105</text>
<text x="222" y="43.8">105</text>
<text x="52.7" y="48">R253</text>
<text x="52.7" y="51.7">75K</text>
<text x="71.5" y="48.4">R1500F</text>
<text x="33.9" y="57.8">C234</text>
<text x="57.4" y="55">R273</text>
<text x="57.4" y="58.8">30R</text>
<text x="111.5" y="57.8">C228</text>
<text x="121.6" y="55.7">R257</text>
<text x="121.6" y="58.1">300R</text>
<text x="160.9" y="57.8">C226</text>
<text x="33.9" y="64.9">D215</text>
<text x="33.9" y="60.2">104</text>
<text x="41.7" y="65.1">R263</text>
<text x="66.5" y="60.2">ZD204</text>
<text x="68.9" y="62.5">18V</text>
<text x="74.6" y="60.5">R260</text>
<text x="74.6" y="62.8">10K</text>
<text x="84.4" y="60.2">TR13</text>
<text x="84.4" y="62.5">K1317</text>
<text x="99.5" y="60.5">D211</text>
<text x="111.5" y="60.2">100u/25V</text>
<text x="160.9" y="60.2">102</text>
<text x="186.7" y="65.1">CT1</text>
<text x="212.6" y="65.1">CT2</text>
<text x="245.5" y="65.1">CT3</text>
<text x="33.9" y="67.2">1N4148</text>
<text x="41.7" y="67.5">1M</text>
<text x="62.8" y="69.8">R280</text>
<text x="99.5" y="67.5">SR1G</text>
<text x="99.5" y="69.8">D210</text>
<text x="111.5" y="71.5">R255</text>
<text x="130.3" y="71.5">R269</text>
<text x="62.8" y="72.2">4.7K</text>
<text x="99.5" y="76.9">SR1G</text>
<text x="111.5" y="75.2">100R</text>
<text x="121.6" y="76.9">R268</text>
<text x="130.3" y="75.2">95.3K</text>
<text x="203.2" y="76.6">C245</text>
<text x="229" y="76.6">C246</text>
<text x="262" y="76.6">C247</text>
<text x="33.9" y="79">D216</text>
<text x="33.9" y="81.3">DIODE</text>
<text x="43.3" y="79">C235</text>
<text x="43.3" y="81.3">105</text>
<text x="64.4" y="83.7">C241</text>
<text x="69.8" y="81.5">R274</text>
<text x="69.8" y="83.9">1K</text>
<text x="76.9" y="81.5">R270R271R272</text>
<text x="76.9" y="83.9">5R6</text>
<text x="81.6" y="83.9">5R6</text>
<text x="86.3" y="83.9">5R6</text>
<text x="121.6" y="79.2">165K</text>
<text x="130.3" y="79">C238</text>
<text x="130.3" y="81.3">104</text>
<text x="203.2" y="79">681\</text>
<text x="229" y="79">681</text>
<text x="262" y="79">681</text>
<text x="40.9" y="86">C233</text>
<text x="40.9" y="88.4">CAP</text>
<text x="52.7" y="86.3">IC201</text>
<text x="52.7" y="88.6">UC3844</text>
<text x="64.4" y="86">472</text>
<text x="71.3" y="86.3">C240</text>
<text x="99.5" y="86.3">D217</text>
<text x="40.9" y="90.3">R261</text>
<text x="40.9" y="94">3.9K</text>
<text x="52.7" y="94.9">R275</text>
<text x="71.3" y="93.3">102</text>
<text x="99.5" y="93.3">FR2G</text>
<text x="111.5" y="93.1">C237</text>
<text x="111.5" y="95.4">220u/35V</text>
<text x="121.6" y="93.3">R267</text>
<text x="121.6" y="95.7">4.7K</text>
<text x="52.7" y="98.7">1.6K</text>
<text x="78.3" y="98">D214</text>
<text x="184.1" y="100.3">C252</text>
<text x="195" y="97.8">FUSE1</text>
<text x="195" y="100.1">40A</text>
<text x="51.1" y="107.4">R276</text>
<text x="69.2" y="106.9">C239</text>
<text x="78.3" y="105.1">SR1G</text>
<text x="78.6" y="107.2">C232</text>
<text x="99.5" y="105.1">D206</text>
<text x="111.5" y="106.7">R220</text>
<text x="184.1" y="107.4">104</text>
<text x="194.5" y="107.4">R203</text>
<text x="253.2" y="105.1">R279</text>
<text x="253.2" y="107.4">47K</text>
<text x="262" y="107.2">C202</text>
<text x="51.1" y="109.7">1.2K</text>
<text x="69.2" y="109.1">104</text>
<text x="78.6" y="109.5">100u/25V</text>
<text x="99.5" y="112.1">SR1G</text>
<text x="111.5" y="110.4">1.5K</text>
<text x="123" y="111.9">ZD203</text>
<text x="132.7" y="111.9">C209</text>
<text x="163.2" y="109.7">CN201</text>
<text x="194.5" y="109.7">5.3R/10W</text>
<text x="262" y="109.5">1800u</text>
<text x="111.5" y="114.2">C208</text>
<text x="111.5" y="116.6">47u/35V</text>
<text x="123" y="114.2">10V</text>
<text x="132.7" y="114.2">100u/25V</text>
<text x="179.2" y="116.3">RLY1</text>
<text x="194.5" y="119.1">R204</text>
<text x="253.2" y="116.8">R278</text>
<text x="253.2" y="119.1">47K</text>
<text x="262" y="118.9">C203</text>
<text x="26.8" y="125.9">C236</text>
<text x="42.6" y="123.6">PC9</text>
<text x="42.6" y="125.9">NEC2561</text>
<text x="78.3" y="123.9">D207</text>
<text x="99.5" y="123.9">D205</text>
<text x="111.5" y="125.5">R214</text>
<text x="163.2" y="121.3">RY</text>
<text x="194.5" y="121.5">6R/10W</text>
<text x="262" y="121.3">1800u</text>
<text x="26.8" y="130.1">R264</text>
<text x="26.8" y="128.3">CAP</text>
<text x="78.3" y="130.9">SR1G</text>
<text x="99.5" y="130.9">SR1G</text>
<text x="111.5" y="129.2">1.5K</text>
<text x="123" y="130.7">ZD202</text>
<text x="132.7" y="130.7">C207</text>
<text x="234.4" y="128.3">R201</text>
<text x="234.4" y="130.4">2K</text>
<text x="243.8" y="128.3">R202</text>
<text x="243.8" y="130.4">2K</text>
<text x="26.8" y="134">1K</text>
<text x="26.8" y="137.3">R265</text>
<text x="78.6" y="133">C210</text>
<text x="78.6" y="135.3">100u/25V</text>
<text x="111.5" y="133">C206</text>
<text x="111.5" y="135.3">47u/35V</text>
<text x="123" y="133">10V</text>
<text x="132.7" y="133">100u/25V</text>
<text x="256.8" y="134.9">POWER LAMP</text>
<text x="259.2" y="132.8">LED101</text>
<text x="25.1" y="142.6">R266</text>
<text x="26.8" y="141">1K</text>
<text x="78.6" y="142.4">C211</text>
<text x="99.5" y="142.6">D204</text>
<text x="25.1" y="145">1K</text>
<text x="33.6" y="145">C242</text>
<text x="78.3" y="147.3">D208</text>
<text x="78.6" y="144.7">100u/25V</text>
<text x="99.5" y="149.7">SR1G</text>
<text x="111.5" y="144.3">R208</text>
<text x="111.5" y="148">1.5K</text>
<text x="123" y="149.5">ZD201</text>
<text x="132.7" y="149.5">C205</text>
<text x="177.1" y="146.1">FUSE3</text>
<text x="25.1" y="154.4">R277</text>
<text x="33.6" y="152">3.3u</text>
<text x="43" y="151.8">IC202</text>
<text x="43" y="154.1">TL431</text>
<text x="78.3" y="154.4">SR1G</text>
<text x="111.5" y="151.8">C204</text>
<text x="111.5" y="154.1">47u/35V</text>
<text x="123" y="151.8">10V</text>
<text x="132.7" y="151.8">100u/25V</text>
<text x="191.4" y="154.4">CN202</text>
<text x="203.2" y="154.4">CN203</text>
<text x="215" y="154.4">CN205</text>
<text x="25.1" y="156.7">1K</text>
<text x="217.3" y="184.9">http://liheming.jimdo.com</text>
<text x="264.3" y="184.9">V1.0</text>
<text x="264.3" y="189.6">1/2</text>
<text x="264.3" y="192">李和明</text>
</g>
</svg>
